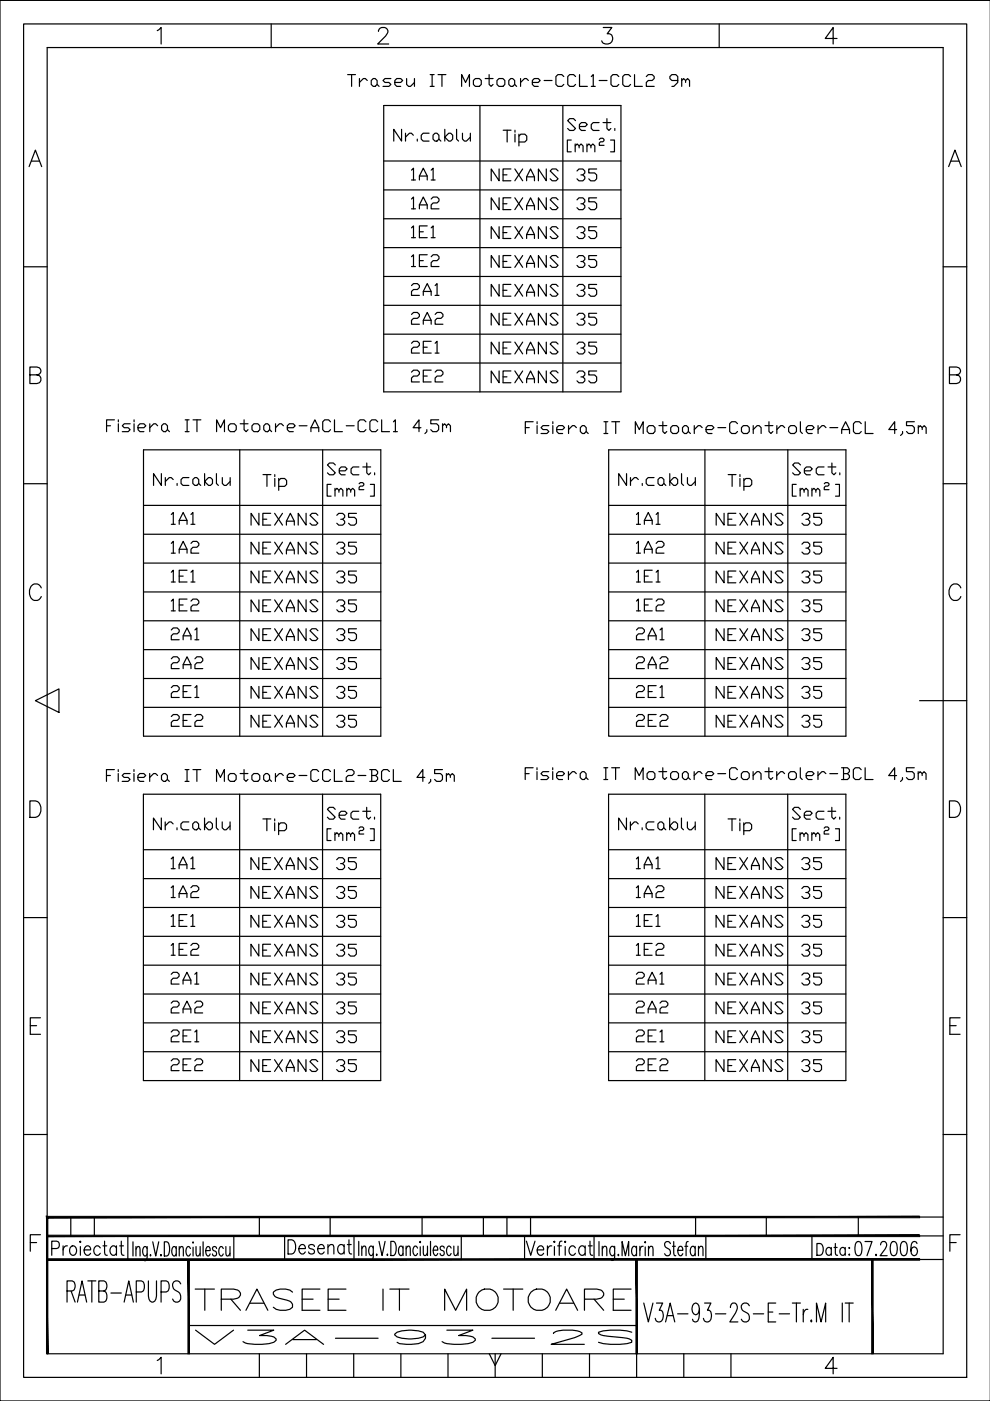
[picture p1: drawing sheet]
<svg xmlns="http://www.w3.org/2000/svg" width="210mm" height="297mm" viewBox="0 0 210 297" stroke-linecap="round" stroke-linejoin="round" font-family="sans-serif">
<!-- layer: 0 -->
<g fill="none" stroke="#000" stroke-width=".25">
<path d="M5 5.1h200v286.9h-200zM10 10.1h190v276.9h-190zM33.3 6.5l.9-.7v3.5M57.5 5.1v5M80.2 6.7a.89 .89 0 0 1 .7-.9h.7a.86 .86 0 0 1 .5 1.4l-2 2.1h2.3M127.9 5.8h1.8l-1 1.4a1.13 1.13 0 0 1 1.2 1.3 1.13 1.13 0 0 1-1.5 .8l-.5-.1-.3-.5M152.5 5.1v5M177.5 8.2h-2.5l1.6-2.4v3.5M210 .1h-210v296.9h210M6.2 35.3l1.3-3.5 1.3 3.5M6.7 34.2h1.6M81.4 34.1h50.3"/>
<path d="M81.4 22.4h50.3v60.7h-50.3zM101.8 22.4v60.7M106.7 27.6h1.7M107.5 27.6v2.5M109.2 27.6v.4M109.2 28.4v1.7M110 28.9l.4-.5h.9l.4 .5v.8l-.4 .4h-1.3M110 28.4v2.5M119.3 22.4v60.7M201.1 35.3l1.4-3.5 1.3 3.5M201.6 34.2h1.7M5 56.6h5"/>
<path d="M81.4 40.3h50.3M81.4 46.4h50.3M81.4 52.5h50.3M81.4 58.6h50.3M200 56.6h5M6.3 79.5h1.5l.5-.2a.82 .82 0 0 0 0-1.3l-.5-.2h-1.5v3.5h1.5a.92 .92 0 0 0 .9-.9 .92 .92 0 0 0-.9-.9M81.4 64.7h50.3M81.4 70.9h50.3M81.4 77h50.3M201.3 79.5h1.5l.5-.2a.8 .8 0 0 0 0-1.3l-.5-.2h-1.5v3.5h1.5a.92 .92 0 0 0 .9-.9 .92 .92 0 0 0-.9-.9M30.4 95.4h50.3v60.7h-50.3zM50.8 95.4v60.7"/>
<path d="M68.4 95.4v60.7M129.1 95.4h50.3v60.7h-50.3zM149.5 95.4v60.7M167 95.4v60.7M5 102.6h5M30.4 107.2h50.3M30.4 113.3h50.3M30.4 119.4h50.3M55.8 100.6h1.6M56.6 100.6v2.5M58.3 100.6v.4M58.3 101.4v1.7"/>
<path d="M59.1 101.9l.4-.5h.8l.5 .5v.8l-.5 .4h-1.2M59.1 101.4v2.6M129.1 107.2h50.3M129.1 113.3h50.3M129.1 119.4h50.3M154.4 100.6h1.7M155.2 100.6v2.5M156.9 100.6v.4M156.9 101.4v1.7M157.7 101.9l.4-.5h.9l.4 .5v.8l-.4 .4h-1.3M157.7 101.4v2.6M200 102.6h5"/>
<path d="M8.8 124.6a1.28 1.28 0 0 0-1.5-.8 1.28 1.28 0 0 0-1 1.3 1.53 1.53 0 0 0 .3 1.7 1.53 1.53 0 0 0 1.7 .3l.5-.6M30.4 137.7h50.3M30.4 125.5h50.3M30.4 131.6h50.3M129.1 137.7h50.3M129.1 125.5h50.3M129.1 131.6h50.3M203.7 124.6a1.29 1.29 0 0 0-1.4-.8 1.29 1.29 0 0 0-1.1 1.3 1.54 1.54 0 0 0 .4 1.7 1.54 1.54 0 0 0 1.6 .3l.5-.6M7.5 148.6l5-2.5v5zM30.4 143.9h50.3M30.4 150h50.3M129.1 143.9h50.3"/>
<path d="M129.1 150h50.3M195 148.6h10M6.3 169.8h1.2a1.86 1.86 0 0 1 1.2 1.8 1.86 1.86 0 0 1-1.2 1.7h-1.2zM30.4 168.4h50.3v60.7h-50.3zM50.8 168.4v60.7M55.7 173.6h1.7M56.6 173.6v2.5M58.2 173.6v.4M58.2 174.5v1.6M59.1 174.9l.4-.4h.8l.4 .4v.8l-.4 .4h-1.2M59.1 174.5v2.5M68.4 168.4v60.7"/>
<path d="M129 168.4h50.3v60.7h-50.3zM149.4 168.4v60.7M154.4 173.6h1.6M155.2 173.6v2.5M156.9 173.6v.4M156.9 174.5v1.6M157.7 174.9l.4-.4h.9l.4 .4v.8l-.4 .4h-1.3M157.7 174.5v2.5M167 168.4v60.7M201.3 169.8h1.2a1.9 1.9 0 0 1 .8 3l-.3 .3-.5 .2h-1.2zM5 194.5h5M30.4 198.5h50.3"/>
<path d="M30.4 192.4h50.3M30.4 186.3h50.3M30.4 180.2h50.3M129 198.5h50.3M129 192.4h50.3M129 186.3h50.3M129 180.2h50.3M200 194.5h5M6.4 217.5h1.4M8.6 215.8h-2.2v3.5h2.2M30.4 204.6h50.3M30.4 216.9h50.3"/>
<path d="M30.4 210.8h50.3M129 204.6h50.3M129 216.9h50.3M129 210.8h50.3M201.4 217.5h1.3M203.6 215.8h-2.2v3.5h2.2M30.4 223h50.3M129 223h50.3M5 240.5h5M195 258h5M200 240.5h5M6.4 263.4h1.4"/>
<path d="M8.6 261.8h-2.2v3.5M195 262h5M195 267h5M201.4 263.4h1.3M203.6 261.8h-2.2v3.5M33.3 288.4l.9-.6v3.5M55 287v5M65 287v5M75 287v5M85 287v5M95 287v5M103.7 287l1.3 2.5 1.2-2.5"/>
<path d="M105 287v5M115 287v5M125 287v5M135 287v5M145 287v5M155 287v5M177.5 290.1h-2.5l1.6-2.3v3.5"/>
</g>
<!-- layer: INDICATOR -->
<g fill="none" stroke="#000" stroke-width=".25">
<path d="M15 258v4M20 258v4M55 258v4M70 258v4M89.5 258v4M102.5 258v4M107.5 258v4M112.5 258v4M147.5 258v4M162.5 258v4M182 258v4M11 264.7h1a.81 .81 0 0 0 .6-.8 .81 .81 0 0 0-.6-.7h-1v2.9"/>
<path d="M13.4 264.1v2M14.2 273.7h1.1a1.22 1.22 0 0 0 0-2.1h-1.1v4.5M14.3 264.1a.82 .82 0 0 0-.9 .9M15.1 273.7l.8 2.4M15.1 264.3a.8 .8 0 0 1 .9 .1 .8 .8 0 0 1 .2 .9 .8 .8 0 0 1-.9 .8 1.18 1.18 0 0 1-.2-1.8zM16.4 276.1l1-4.5 1 4.5M16.8 274.6h1.2M17 263.2v.2l-.1-.1zM17 264.3v1.8M17.8 265h1.4a.67 .67 0 0 0-.4-.8 .67 .67 0 0 0-.9 .4 1 1 0 0 0 .8 1.5l.5-.4M18.6 271.6h1.7M19.5 271.6v4.5"/>
<path d="M20.9 273.7h1.1a1.22 1.22 0 0 0 0-2.1h-1.1v4.5h1.1a1.39 1.39 0 0 0 0-2.4M21.3 264.6l-.5-.5a1 1 0 0 0-.9 1 1 1 0 0 0 .9 1l.5-.4M21.8 264.1h.8M22.2 263.2v2.4l.1 .4 .4 .1M23.5 274.1h2.2M24.7 264.6l-.5-.5a1 1 0 0 0-.9 1 1 1 0 0 0 .9 1l.5-.4M24.7 264.1v2M25.4 264.1h.8M25.7 263.2v2.4l.1 .4 .5 .1M26.3 276.1l1-4.5 1 4.5M26.7 274.6h1.2M27.1 262v5"/>
<path d="M28.2 263.3v3M28.8 264.9l.4-.6 .4 .1 .1 1.9M28.8 264.3v2M28.9 273.9h1.1a1.39 1.39 0 0 0 0-2.3h-1.1v4.5M31.2 264.3l-.1 2.7-.2 .3-.4-.1M31.2 264.7l-.3-.4h-.3a1.43 1.43 0 0 0 0 2h.3l.3-.4M31.5 271.6v3.2l.3 1.1 .4 .2 .6-.2 .3-.5 .1-3.8M31.9 266v.3zM32.4 263.3l.6 3 .7-3M34.1 266v.3zM34.2 273.9h1.1a1.39 1.39 0 0 0 0-2.3h-1.1v4.5M34.8 263.3h.6a2.21 2.21 0 0 1 0 3h-.6z"/>
<path d="M37.4 264.7l-.3-.4h-.3a1.43 1.43 0 0 0 0 2h.3l.3-.4M37.4 264.3v2M38 264.9l.4-.6 .4 .1 .1 1.9M38 264.3v2M38.3 272.2a.92 .92 0 0 0-1.3-.5 .92 .92 0 0 0-.3 1.4l.4 .4a1.53 1.53 0 0 1 1 2.4 .88 .88 0 0 1-1.5-.5M40.4 264.7l-.3-.4h-.3a1.43 1.43 0 0 0 0 2h.3l.3-.4M40.9 263.3v.3zM40.9 264.4v1.9M41.6 264.3v1.8l.4 .2 .4-.6M42.4 264.3v2M43.1 263.3v3M43.6 265.2h1v-.3a.51 .51 0 0 0-.6-.6 1.45 1.45 0 0 0 0 2h.3l.3-.4"/>
<path d="M45.9 264.7l-.3-.4-.5 .1-.1 .3a.98 .98 0 0 0 .8 .7 .55 .55 0 0 1 .1 .6 .55 .55 0 0 1-.5 .3l-.4-.4M47.3 264.7l-.3-.4h-.2a1.43 1.43 0 0 0 0 2h.2l.3-.4M47.9 264.3l.1 1.8 .4 .2 .4-.6M48.8 264.3v2M49.6 262.2v5M60.3 262v5M61.1 262.9h.8a1.77 1.77 0 0 1 0 3h-.8zM63.4 264.7h1.3a.67 .67 0 0 0-.4-.8 .67 .67 0 0 0-.8 .4 1.01 1.01 0 0 0 .8 1.6l.4-.5M66.7 264.3a.66 .66 0 0 0-.6-.5 .66 .66 0 0 0-.7 .5l.4 .4 .5 .2a.56 .56 0 0 1 .3 .8 .71 .71 0 0 1-1.2-.3M67.4 264.7h1.3a.67 .67 0 0 0-.4-.8 .67 .67 0 0 0-.8 .4 1.01 1.01 0 0 0 .8 1.6l.4-.5M69.5 264.4l.6-.5 .6 .1 .1 1.9M69.5 263.9v2"/>
<path d="M73 264.3a.67 .67 0 0 0-.7-.5 .67 .67 0 0 0-.6 .5 1.01 1.01 0 0 0 .8 1.6l.5-.5M73 263.9v2M73.6 263.9h.9M74 262.9v2.4l.1 .4 .5 .2M75.1 262v5M76.1 263.2v3M76.7 264.8l.4-.6 .4 .1 .1 1.9M76.7 264.2v2M79.1 264.2v2.7l-.3 .3-.4-.1M79.1 264.6l-.3-.4h-.2a1.43 1.43 0 0 0 0 2h.2l.3-.4M79.9 265.9v.3zM80.4 263.2l.6 3 .7-3"/>
<path d="M82.1 265.9v.3zM82.9 263.2h.5a2.18 2.18 0 0 1 0 3h-.5zM85.4 264.6l-.3-.4h-.2a1.43 1.43 0 0 0 0 2h.2l.3-.4M85.4 264.2v2M86.1 264.8l.4-.6 .4 .1 .1 1.9M86.1 264.2v2M88.5 264.6l-.3-.4h-.2a1.43 1.43 0 0 0 0 2h.2l.3-.4M89.1 263.2v.3zM89.1 264.3v1.9M89.7 264.2l.1 1.9 .4 .1 .4-.6M90.6 264.2v2M91.3 263.2v3"/>
<path d="M91.9 265.1h.9v-.3a.52 .52 0 0 0-.5-.6 1.43 1.43 0 0 0 0 2h.2l.3-.4M94.2 264.6l-.1-.3-.2-.1-.5 .1-.1 .3a.97 .97 0 0 0 .8 .7 .56 .56 0 0 1-.5 .9l-.3-.4M95.7 264.6l-.4-.4h-.2a1.43 1.43 0 0 0 0 2h.2l.4-.4M96.2 264.2l.1 1.9 .4 .1 .4-.6M97.1 264.2v2M97.8 262v5M111.2 262v5M111.6 263.2l.9 2.9 .9-2.9M113.9 265h1.4a.66 .66 0 0 0-.5-.8 .66 .66 0 0 0-.8 .4 .99 .99 0 0 0 .8 1.5l.5-.4M116.1 264.1v2M117 264.1a.82 .82 0 0 0-.9 .9M117.5 263.2l.2 .1-.2 .1-.1-.1z"/>
<path d="M117.5 264.3v1.8M118.2 264.1h.8M119.1 263.2l-.4 .1-.1 .4v2.4M119.8 263.2l.2 .1-.2 .1-.1-.1zM119.8 264.3v1.8M122 264.6a.66 .66 0 0 0-.6-.5 .66 .66 0 0 0-.7 .5 .99 .99 0 0 0 .8 1.5l.5-.4M124.1 264.6l-.3-.3a.8 .8 0 0 0-.9 .1 .8 .8 0 0 0-.2 .9 .8 .8 0 0 0 .9 .8l.5-.4M124.1 264.1v2M124.7 264.1h.9M125.1 263.2v2.4l.1 .4 .5 .1M126 262v5M127 263.2v3"/>
<path d="M127.7 264.8l.4-.6 .5 .2 .1 1.8M127.7 264.2v2M130.3 264.2l-.1 2.8-.2 .2-.5-.1M130.3 264.7l-.3-.5h-.3a1.35 1.35 0 0 0 0 2h.3l.3-.4M131.1 266v.2zM131.9 266.2v-3l.7 3 .7-3v3M135 264.7l-.4-.5h-.3a1.35 1.35 0 0 0 0 2h.3l.4-.4M135 264.2v2M135.7 264.2v2M136.4 264.2l-.5 .2-.2 .7M136.5 276.3l1 4 .9-4M136.8 263.2v.3z"/>
<path d="M136.8 264.4v1.8M137.5 264.8l.4-.6 .5 .2 .1 1.8M137.5 264.2v2M139.2 276.3h1.3l-.7 1.5h.3a1.56 1.56 0 0 1-.2 2.5 .78 .78 0 0 1-1-.8M141.5 278.9h1.2M142.1 263.7a.67 .67 0 0 0-1.1-.3 .67 .67 0 0 0 .3 1.1 1.06 1.06 0 0 1 .8 1.3 .64 .64 0 0 1-.6 .5 .64 .64 0 0 1-.6-.5M142.6 264.2h.6M142.8 263.2v2.5l.1 .4 .4 .1M143.7 278.6h2.2M143.7 265.1h1.1v-.3a.55 .55 0 0 0-.6-.6 1.33 1.33 0 0 0 0 2h.2l.4-.4M145.2 264.2h.6M145.9 263.2l-.3 .2-.1 .4v2.4"/>
<path d="M147.4 264.7l-.4-.5h-.2a1.35 1.35 0 0 0 0 2h.2l.4-.4M147.4 264.2v2M148.1 264.8l.4-.6 .5 .2 .1 1.8M148.1 264.2v2M148.3 277.6l-.4 1-.3 .2a1.33 1.33 0 0 1-.9-1.3 1.33 1.33 0 0 1 .9-1.2l.3 .2a4.2 4.2 0 0 1 0 3.6l-.6 .2-.3-.2-.2-.4M149.4 276.3h1.3l-.7 1.5h.4a1.56 1.56 0 0 1-.3 2.5 .78 .78 0 0 1-1-.8M149.7 262v5M151.7 278.6h2.2M154.9 277.2l.2-.7 .3-.2h.4a1.41 1.41 0 0 1 .2 2.1l-1.3 1.9h1.7M158.9 276.8a.91 .91 0 0 0-1.5-.3 .91 .91 0 0 0 .3 1.5l.7 .4a1.1 1.1 0 0 1-.1 1.9l-.9-.2-.2-.4M159.7 278.6h2.2M162.9 278.2h1"/>
<path d="M164.5 276.3h-1.6v4h1.6M165.2 278.6h2.2M168 276.3h1.7M168.9 276.3v4M170.3 277.6v2.7M171.3 277.6h-.4l-.2 .2-.4 1M172 279.9l.1 .2-.1 .2-.1-.2zM172.1 262v5M173.2 263.6h.7a1.47 1.47 0 0 1 0 2.5h-.7zM176.3 264.8l-.2-.2a.79 .79 0 0 0-1 .4 .79 .79 0 0 0 .3 1 .53 .53 0 0 0 .9-.2M176.3 264.5v1.6M176.8 264.5h.7"/>
<path d="M177.1 263.6v2.1l.1 .3 .4 .1M178.6 276.3v4M179.2 276.3h1.7M179.2 264.8l-.2-.2a.79 .79 0 0 0-1 .4 .79 .79 0 0 0 .4 1 .53 .53 0 0 0 .8-.2M179.2 264.5v1.6M180 276.3v4M180.1 264.5v.2zM180.1 265.9v.2zM181.6 263.4l.5-.2a1.49 1.49 0 0 1 .7 1.7l-.4 1.2-.5 .1a1.5 1.5 0 0 1-.6-1.7zM183.4 263.2h1.5l-1.1 3M185.7 265.9v.3zM186.7 263.9l.1-.4a.69 .69 0 0 1 1-.1 .69 .69 0 0 1 .1 1l-1.3 1.8h1.5"/>
<path d="M189.1 263.4l.5-.2a1.49 1.49 0 0 1 .6 1.7l-.3 1.2-.5 .1a1.49 1.49 0 0 1-.7-1.7zM191.2 263.4l.5-.2a1.49 1.49 0 0 1 .7 1.7l-.3 1.2-.6 .1a1.49 1.49 0 0 1-.6-1.7zM194.4 263.7l-.1-.3-.3-.2-.5 .2a2.99 2.99 0 0 0 0 2.7l.3 .1a.95 .95 0 0 0 .7-.9 .95 .95 0 0 0-.7-.9l-.6 .4-.1 .4M40 281h95M141.1 280.3l1-4 1 4M173.1 280.3v-4l1 4 1-4v4"/>
</g>
<g fill="#000" stroke="#000" stroke-width=".21">
<path d="M10.1 258.2h184.9v-.3zM9.9 257.9h185.1l-184.9 .3zM9.9 257.9l.2 29.1v-28.8zM9.9 257.9l.2 29.1h-.2z"/>
<path d="M10 262.2h185v-.3zM10 261.9h185l-185 .3z"/>
<path d="M10 267.2h185v-.3zM10 266.9h185l-185 .3z"/>
<path d="M39.8 267v20h.4zM39.8 267h.4v20z"/>
<path d="M134.8 267v20h.3zM134.8 267h.3v20z"/>
<path d="M184.8 267v20h.3zM184.8 267h.3v20z"/>
</g>
<text font-size="8.4" x="40.2" y="279">TRASEE IT MOTOARE</text>
<g font-size="6.2">
<text x="121" y="45.9">35</text>
<text x="103" y="64.2">NEXANS</text>
<text x="121" y="64.2">35</text>
<text x="103" y="82.5">NEXANS</text>
<text x="121" y="82.5">35</text>
<text x="21.5" y="93.1">Fisiera IT Motoare-ACL-CCL1 4,5m</text>
<text x="110.1" y="93.5">Fisiera IT Motoare-Controler-ACL 4,5m</text>
<text x="70.2" y="155.6">35</text>
<text x="168.6" y="155.6">35</text>
<text x="21.2" y="167.2">Fisiera IT Motoare-CCL2-BCL 4,5m</text>
<text x="110.1" y="166.9">Fisiera IT Motoare-Controler-BCL 4,5m</text>
<text x="34.9" y="185.6">1A1</text>
<text x="133.7" y="185.6">1A1</text>
<text x="40.2" y="286.1">V3A-93-2S</text>
</g>
<g font-size="5.7">
<text x="72.3" y="19.4">Traseu IT Motoare-CCL1-CCL2 9m</text>
<text x="119.2" y="28.9">Sect.</text>
<text x="82.2" y="31">Nr.cablu</text>
<text x="118.9" y="33.5">[mm ]</text>
<text x="86.1" y="39.5">1A1</text>
<text x="103" y="39.5">NEXANS</text>
<text x="121" y="39.5">35</text>
<text x="86.1" y="45.5">1A2</text>
<text x="103" y="45.5">NEXANS</text>
<text x="86.1" y="51.5">1E1</text>
<text x="103" y="51.9">NEXANS</text>
<text x="121" y="51.9">35</text>
<text x="86.1" y="57.9">1E2</text>
<text x="103" y="57.9">NEXANS</text>
<text x="121" y="57.9">35</text>
<text x="86.1" y="63.9">2A1</text>
<text x="86.1" y="69.8">2A2</text>
<text x="103" y="70.2">NEXANS</text>
<text x="121" y="70.2">35</text>
<text x="86.1" y="76.2">2E1</text>
<text x="103" y="76.2">NEXANS</text>
<text x="121" y="76.2">35</text>
<text x="86.1" y="82.2">2E2</text>
<text x="68.1" y="102">Sect.</text>
<text x="166.9" y="102">Sect.</text>
<text x="31.4" y="104.1">Nr.cablu</text>
<text x="68.1" y="106.5">[mm ]</text>
<text x="129.8" y="104.1">Nr.cablu</text>
<text x="166.9" y="106.5">[mm ]</text>
<text x="34.9" y="112.5">1A1</text>
<text x="51.9" y="112.5">NEXANS</text>
<text x="70.2" y="112.5">35</text>
<text x="133.7" y="112.5">1A1</text>
<text x="150.6" y="112.5">NEXANS</text>
<text x="168.6" y="112.5">35</text>
<text x="34.9" y="118.5">1A2</text>
<text x="51.9" y="118.5">NEXANS</text>
<text x="70.2" y="118.5">35</text>
<text x="133.7" y="118.5">1A2</text>
<text x="150.6" y="118.5">NEXANS</text>
<text x="168.6" y="118.5">35</text>
<text x="34.9" y="124.5">1E1</text>
<text x="51.9" y="124.9">NEXANS</text>
<text x="70.2" y="124.9">35</text>
<text x="133.7" y="124.5">1E1</text>
<text x="150.6" y="124.9">NEXANS</text>
<text x="168.6" y="124.9">35</text>
<text x="34.9" y="130.9">1E2</text>
<text x="51.9" y="130.9">NEXANS</text>
<text x="70.2" y="130.9">35</text>
<text x="133.7" y="130.9">1E2</text>
<text x="150.6" y="130.9">NEXANS</text>
<text x="168.6" y="130.9">35</text>
<text x="34.9" y="136.9">2A1</text>
<text x="51.9" y="136.9">NEXANS</text>
<text x="70.2" y="136.9">35</text>
<text x="133.7" y="136.9">2A1</text>
<text x="150.6" y="136.9">NEXANS</text>
<text x="168.6" y="136.9">35</text>
<text x="34.9" y="142.9">2A2</text>
<text x="51.9" y="143.2">NEXANS</text>
<text x="70.2" y="143.2">35</text>
<text x="133.7" y="142.9">2A2</text>
<text x="150.6" y="143.2">NEXANS</text>
<text x="168.6" y="143.2">35</text>
<text x="34.9" y="149.2">2E1</text>
<text x="51.9" y="149.2">NEXANS</text>
<text x="70.2" y="149.2">35</text>
<text x="133.7" y="149.2">2E1</text>
<text x="150.6" y="149.2">NEXANS</text>
<text x="168.6" y="149.2">35</text>
<text x="34.9" y="155.2">2E2</text>
<text x="51.9" y="155.2">NEXANS</text>
<text x="133.7" y="155.2">2E2</text>
<text x="150.6" y="155.2">NEXANS</text>
<text x="31.4" y="177.1">Nr.cablu</text>
<text x="68.1" y="175">Sect.</text>
<text x="68.1" y="179.6">[mm ]</text>
<text x="129.8" y="177.1">Nr.cablu</text>
<text x="166.9" y="175">Sect.</text>
<text x="166.9" y="179.6">[mm ]</text>
<text x="51.9" y="185.6">NEXANS</text>
<text x="70.2" y="185.6">35</text>
<text x="150.6" y="185.6">NEXANS</text>
<text x="168.6" y="185.6">35</text>
<text x="34.9" y="191.6">1A2</text>
<text x="51.9" y="191.6">NEXANS</text>
<text x="70.2" y="191.6">35</text>
<text x="133.7" y="191.6">1A2</text>
<text x="150.6" y="191.6">NEXANS</text>
<text x="168.6" y="191.6">35</text>
<text x="34.9" y="197.6">1E1</text>
<text x="51.9" y="197.9">NEXANS</text>
<text x="70.2" y="197.9">35</text>
<text x="133.7" y="197.6">1E1</text>
<text x="150.6" y="197.9">NEXANS</text>
<text x="168.6" y="197.9">35</text>
<text x="34.9" y="203.9">1E2</text>
<text x="51.9" y="203.9">NEXANS</text>
<text x="70.2" y="203.9">35</text>
<text x="133.7" y="203.9">1E2</text>
<text x="150.6" y="203.9">NEXANS</text>
<text x="168.6" y="203.9">35</text>
<text x="34.9" y="209.9">2A1</text>
<text x="51.9" y="209.9">NEXANS</text>
<text x="70.2" y="209.9">35</text>
<text x="133.7" y="209.9">2A1</text>
<text x="150.6" y="209.9">NEXANS</text>
<text x="168.6" y="209.9">35</text>
<text x="34.9" y="215.9">2A2</text>
<text x="133.7" y="215.9">2A2</text>
<text x="51.9" y="216.3">NEXANS</text>
<text x="70.2" y="216.3">35</text>
<text x="150.6" y="216.3">NEXANS</text>
<text x="168.6" y="216.3">35</text>
<text x="34.9" y="222.2">2E1</text>
<text x="51.9" y="222.2">NEXANS</text>
<text x="70.2" y="222.2">35</text>
<text x="133.7" y="222.2">2E1</text>
<text x="150.6" y="222.2">NEXANS</text>
<text x="168.6" y="222.2">35</text>
<text x="34.9" y="228.2">2E2</text>
<text x="51.9" y="228.2">NEXANS</text>
<text x="70.2" y="228.2">35</text>
<text x="133.7" y="228.2">2E2</text>
<text x="150.6" y="228.2">NEXANS</text>
<text x="168.6" y="228.2">35</text>
</g>
</svg>
